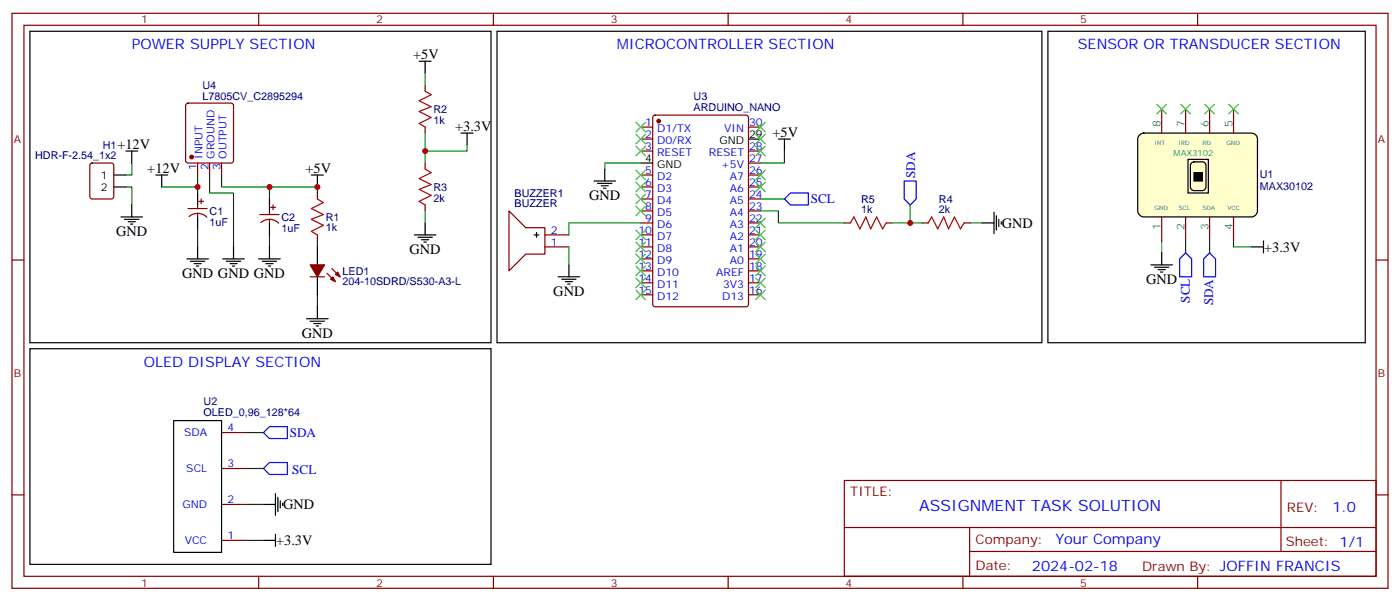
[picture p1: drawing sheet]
<svg xmlns="http://www.w3.org/2000/svg" width="412mm" height="177mm" viewBox="0 0 412 177" stroke-linecap="round" stroke-linejoin="round" font-family="sans-serif">
<g fill="none" stroke="#870000" stroke-width=".35">
<path d="M3.5 3.9h405.4v169.3h-405.4zM7.1 7.4h398.2v162.3h-398.2zM76.2 3.9v3.5M145.3 3.9v3.5M214.5 3.9v3.5M283.6 3.9v3.5M352.8 3.9v3.5M3.5 76.6h3.6M405.3 76.6h3.6M3.5 145.7h3.6M248.7 141.5h156.6v28.2h-156.6zM248.7 155.3h156.5"/>
<path d="M285.6 155.3v14.2M377.3 141.5v20.9M405.3 145.7h3.6M76.2 169.7v3.5M145.3 169.7v3.5M214.5 169.7v3.5M283.6 169.7v3.5M285.6 162.4h119.6M352.8 169.7v3.5"/>
</g>
<path d="M335.7 39.7l1.2-.5h31.8a1.76 1.76 0 0 1 1.7 1.8v21.1a1.89 1.89 0 0 1-1.7 1.8h-31.8a1.89 1.89 0 0 1-1.8-1.8v-21.1z" fill="#ffc" stroke="#000" stroke-width=".35"/>
<g fill="none" stroke="#870000" stroke-width=".35">
<path d="M54.9 30.6l.5-.2h12.7l.5 .2 .2 .5v16.2l-.2 .5-.5 .2h-12.7l-.5-.2-.2-.5v-16.2zM125.2 25.1v1.7M125.2 37.4v1.8M188.7 37.4h3.6M192.5 34.1l.5-.2h26.8l.6 .4 .1 55.3-.5 .7h-27l-.7-.4v-55.3zM220.5 37.4h3.5M342.2 32.1v7.1M349.2 32.1v7.1M356.3 32.1v7.1M363.4 32.1v7.1M26.7 48.2l.5-.2h5.6l.7 .4v9.5l-.4 .6-5.9 .1-.7-.5v-9.4zM58.2 48v3.5"/>
<path d="M58.6 59.3h1.4M59.3 58.6v1.4M61.7 48v3.5M65.3 48v3.5M93.5 56.8v1.8M125.2 48v1.8M188.7 41h3.6M188.7 44.5h3.6M188.7 51.5h3.6M188.7 55.1h3.6M188.7 58.6h3.6M220.5 44.5h3.5"/>
<path d="M220.5 51.5h3.5M220.5 55.1h3.5M220.5 58.6h3.5M220.5 48h3.5M55.4 61.4h5.6M55.7 63.8a3.8 3.8 0 0 1 5.2 .2M58.2 60.4v1M58.2 62.8v1.1M76.6 63.2h5.6M76.8 65.6a3.8 3.8 0 0 1 5.3 .1M79.4 62.1v1.1M79.4 64.6v1.1"/>
<path d="M79.7 61.1h1.4M80.4 60.4v1.4M93.5 69.2v1.7M97.7 79.1l2.5 2.4M125.2 60.4v1.7M149.9 62.1l5 5h5.6v7.7h-5.6l-5 5zM160.5 69.2h7.1M160.5 72.7h7.1M188.7 62.1h3.6M188.7 65.7h3.6M188.7 69.2h3.6M188.7 72.7h3.6"/>
<path d="M188.7 76.2h3.6M188.7 79.8h3.6M220.5 62.1h3.5M220.5 65.7h3.5M220.5 69.2h3.5M220.5 72.7h3.5M220.5 76.2h3.5M220.5 79.8h3.5M248.7 65.7h1.8M261.1 65.7h1.7M271.6 65.7h1.8M284 65.7h1.8"/>
<path d="M342.2 63.9v7M349.2 63.9v7M356.3 63.9v7M363.4 63.9v7M91.4 81.5h4.2M96.3 80.5l2.5 2.4M188.7 83.3h3.6M188.7 86.8h3.6M220.5 83.3h3.5M220.5 86.8h3.5M65.3 138h7M65.3 127.4h7"/>
<path d="M65.3 159.1h7M65.3 148.6h7"/>
</g>
<g fill="none" stroke="#000" stroke-width=".35">
<path d="M8.8 9.2h135.8v91.7h-135.8zM123.5 18h3.5M125.2 18v3.6M146.4 9.2h160.5v91.7h-160.5zM308.7 9.2h93.5v91.7h-93.5zM135.8 39.2h3.5M137.6 39.2v3.5M33.5 51.5h3.5M33.5 55.1h3.5M37 44.5h3.6M38.8 44.5v3.5M45.9 51.5h3.5"/>
<path d="M47.6 51.5v3.6M58.2 56.8v3.6M79.4 58.6v3.5M91.7 51.5h3.5M93.5 51.5v3.6M175 53.3h6.3M176 54h4.3M177.1 54.7h2.1M177.8 55.4h.7M178.2 49.8v3.5M188.7 48h3.6M220.5 41h3.5"/>
<path d="M229.3 41h3.5M231.1 41v3.5M350 47h6v9.8h-6zM350.9 48.1l.8-.4h2.5l.6 .2 .4 .5v6.7l-.2 .6-.5 .4h-2.8l-.6-.2-.4-.5v-6.7zM35.6 63.9h6.4M36.7 64.6h4.2M37.7 65.3h2.2M38.5 66h.7M38.8 60.4v3.5M55 76.2h6.4M56.1 76.9h4.2M57.1 77.6h2.2"/>
<path d="M57.9 78.4h.7M58.2 63.9v3.5M58.2 72.7v3.5M65.6 76.2h6.4M66.7 76.9h4.2M67.7 77.6h2.1M68.4 78.4h.7M68.8 72.7v3.5M76.2 76.2h6.3M77.3 76.9h4.2M78.3 77.6h2.1M79 78.4h.7"/>
<path d="M79.4 65.7v3.5M79.4 72.7v3.5M93.5 72.7v5.3M122.1 69.2h6.3M123.1 69.9h4.3M124.2 70.6h2.1M124.9 71.3h.7M125.2 65.7v3.5M157.3 69.2h1.4M158 68.5v1.4M167.6 78v3.5M289.3 65.7h3.5"/>
<path d="M292.8 62.5v6.3M293.5 63.5v4.3M294.2 64.6v2.1M294.9 65.3v.7M339 78h6.4M340.1 78.7h4.2M341.1 79.4h2.2M342.2 74.5v3.5M368.7 72.7h3.5M372.2 70.9v3.6M90.3 93.9h6.4M91.4 94.6h4.2"/>
<path d="M92.4 95.3h2.1M93.1 96h.7M93.5 81.5v5.3M93.5 90.3v3.6M164.4 81.5h6.3M165.5 82.2h4.2M166.5 82.9h2.1M167.2 83.6h.7M341.8 80.1h.7M8.8 102.7h135.8v63.5h-135.8zM51.2 123.9h14.1v38.8h-14.1zM77.6 159.1h3.5"/>
<path d="M77.6 148.6h3.5M81.1 145.4v6.3M81.1 157.4v3.5M81.8 146.4v4.3M82.5 147.5v2.1M83.3 148.2v.7"/>
</g>
<path d="M351.7 50.8h2.5v2.5h-2.5z" fill="#000" stroke="#000" stroke-width=".35"/>
<g fill="#870000" stroke="#870000" stroke-width=".35">
<path d="M91.4 78h4.2l-2.1 3.5z"/>
<path d="M98.1 81.5l.7 1.4-1.4-.7z"/>
<path d="M99.5 80.1l.7 1.4-1.4-.7z"/>
<circle cx="194" cy="35.7" r=".53"/>
<circle cx="56.4" cy="46.2" r=".53"/>
</g>
<g fill="none" stroke="#008700" stroke-width=".35">
<path d="M125.2 21.6v3.5M125.2 39.2v8.8M37 55.1h1.8v5.3M38.8 48v3.5h-1.8M47.6 55.1h10.6M58.2 51.5v5.3M61.7 51.5v5.3h7.1v15.9M65.3 51.5v3.6h14.1v3.5M79.4 55.1h14.1v1.7M137.6 42.7v1.8h-12.4M188.7 48h-10.5v1.8M224 58.6h7.1"/>
<path d="M231.1 44.5v3.5h-7.1M58.2 67.4v5.3M79.4 69.2v3.5M93.5 70.9v1.8M125.2 62.1v3.6M167.6 72.7v5.3M188.7 65.7h-21.1v3.5M224 62.1h5.3v3.6h19.4M262.8 65.7h8.8M268.1 60.4v5.3M285.8 65.7h3.5M342.2 70.9v3.6"/>
<path d="M349.2 70.9v3.6M356.3 70.9v3.6M363.4 70.9v1.8h5.3M93.5 86.8v3.5M72.3 127.4h5.3M72.3 138h5.3M72.3 148.6h5.3M72.3 159.1h5.3"/>
</g>
<path d="M125.2 26.8l1.8 1.1-3.5 1.8 3.5 1.7-3.5 1.4 3.5 1.8-3.5 1.8 1.7 1M93.5 58.6l1.7 1.1-3.5 1.7 3.5 1.8-3.5 1.4 3.5 1.8-3.5 1.7 1.8 1.1M125.2 49.8l1.8 1-3.5 1.8 3.5 1.8-3.5 1.4 3.5 1.7-3.5 1.8 1.7 1.1M250.5 65.7l1-1.8 1.8 3.5 1.8-3.5 1.4 3.5 1.7-3.5 1.8 3.5 1.1-1.7M273.4 65.7l1.1-1.8 1.7 3.5 1.8-3.5 1.4 3.5 1.8-3.5 1.7 3.5 1.1-1.7" fill="none" stroke="#a10000" stroke-width=".35"/>
<path d="M231.1 58.6l1.7-1.8h5.3v3.6h-5.3zM266.3 53.3h3.6v5.3l-1.8 1.8-1.8-1.8zM349.2 74.5l1.8 1.7v5.3h-3.5v-5.3zM356.3 74.5l1.8 1.7v5.3h-3.6v-5.3zM77.6 138l1.8-1.8h5.3v3.5h-5.3zM77.6 127.4l1.8-1.8h5.3v3.6h-5.3z" fill="none" stroke="#00f" stroke-width=".35"/>
<g fill="none" stroke="#3c3" stroke-width=".35">
<path d="M187.3 36l2.8 2.8M187.3 39.5l2.8 2.9M190.1 36l-2.8 2.8M190.1 39.5l-2.8 2.9M222.6 39.5l2.8 2.9M222.6 36l2.8 2.8M225.4 36l-2.8 2.8M225.4 39.5l-2.8 2.9M340.8 30.7l2.8 2.8M343.6 30.7l-2.8 2.8M347.8 30.7l2.9 2.8M350.7 30.7l-2.9 2.8"/>
<path d="M354.9 30.7l2.8 2.8M357.7 30.7l-2.8 2.8M361.9 30.7l2.9 2.8M364.8 30.7l-2.9 2.8M187.3 43.1l2.8 2.8M187.3 50.1l2.8 2.9M187.3 53.7l2.8 2.8M187.3 57.2l2.8 2.8M190.1 43.1l-2.8 2.8M190.1 50.1l-2.8 2.9M190.1 53.7l-2.8 2.8M190.1 57.2l-2.8 2.8"/>
<path d="M222.6 53.7l2.8 2.8M222.6 50.1l2.8 2.9M222.6 43.1l2.8 2.8M225.4 43.1l-2.8 2.8M225.4 50.1l-2.8 2.9M225.4 53.7l-2.8 2.8M187.3 60.7l2.8 2.8M187.3 67.8l2.8 2.8M187.3 71.3l2.8 2.8M187.3 74.8l2.8 2.8M187.3 78.4l2.8 2.8M190.1 60.7l-2.8 2.8"/>
<path d="M190.1 67.8l-2.8 2.8M190.1 71.3l-2.8 2.8M190.1 74.8l-2.8 2.8M190.1 78.4l-2.8 2.8M222.6 78.4l2.8 2.8M222.6 74.8l2.8 2.8M222.6 71.3l2.8 2.8M222.6 67.8l2.8 2.8M222.6 64.2l2.8 2.9M225.4 78.4l-2.8 2.8M225.4 74.8l-2.8 2.8M225.4 71.3l-2.8 2.8"/>
<path d="M225.4 67.8l-2.8 2.8M225.4 64.2l-2.8 2.9M187.3 81.9l2.8 2.8M187.3 85.4l2.8 2.8M190.1 81.9l-2.8 2.8M190.1 85.4l-2.8 2.8M222.6 85.4l2.8 2.8M222.6 81.9l2.8 2.8M225.4 85.4l-2.8 2.8M225.4 81.9l-2.8 2.8"/>
</g>
<g fill="#c00">
<circle cx="93.5" cy="55.1" r=".88"/>
<circle cx="58.2" cy="55.1" r=".88"/>
<circle cx="79.4" cy="55.1" r=".88"/>
<circle cx="125.2" cy="44.5" r=".88"/>
<circle cx="268.1" cy="65.7" r=".88"/>
</g>
<text font-size="4.6" fill="#00f" x="270.8" y="150.5">ASSIGNMENT TASK SOLUTION</text>
<g font-size="4.2" fill="#00f">
<text x="38.8" y="14.5">POWER SUPPLY SECTION</text>
<text x="181.7" y="14.5">MICROCONTROLLER SECTION</text>
<text x="317.5" y="14.5">SENSOR OR TRANSDUCER SECTION</text>
<text x="42.3" y="108">OLED DISPLAY SECTION</text>
<text x="392.5" y="150.8">1.0</text>
<text x="310.9" y="160.3">Your Company</text>
<text x="304" y="168.1">2024-02-18</text>
</g>
<g font-size="4.2">
<text x="121.7" y="17.3">+5V</text>
<text x="134.1" y="38.5">+3.3V</text>
<text x="227.5" y="40.3">+5V</text>
<text x="34.6" y="43.8">+12V</text>
<text x="43.4" y="50.8">+12V</text>
<text x="90" y="50.8">+5V</text>
<text x="173.6" y="58.9">GND</text>
<text x="34.2" y="69.5">GND</text>
<text x="295.1" y="67.1">GND</text>
<text x="120.6" y="74.8">GND</text>
<text x="372.4" y="74.2">+3.3V</text>
<text x="53.6" y="81.9">GND GND GND</text>
<text x="337.6" y="83.6">GND</text>
<text x="163" y="87.2">GND</text>
<text x="88.9" y="99.5">GND</text>
<text x="83.4" y="150">GND</text>
<text x="81.3" y="160.6">+3.3V</text>
</g>
<g font-size="3.9" fill="#00f">
<text x="269.6" y="52.4" transform="rotate(-90 269.6 52.4)">SDA</text>
<text x="238.8" y="59.9">SCL</text>
<text x="350.5" y="89.1" transform="rotate(-90 350.5 89.1)">SCL</text>
<text x="357.4" y="90" transform="rotate(-90 357.4 90)">SDA</text>
<text x="85.3" y="128.7">SDA</text>
<text x="86.1" y="139.5">SCL</text>
</g>
<g font-size="3.9" fill="#800">
<text x="250.5" y="146.1">TITLE:</text>
<text x="379.1" y="150.8">REV:</text>
<text x="287.4" y="160.3">Company:</text>
<text x="378.7" y="160.9">Sheet: 1/1</text>
<text x="287.4" y="168">Date:</text>
<text x="336.4" y="168">Drawn By: JOFFIN FRANCIS</text>
</g>
<g font-size="3.2" fill="#800">
<text x="41.6" y="6.9">1</text>
<text x="110.8" y="6.9">2</text>
<text x="179.9" y="6.9">3</text>
<text x="249.1" y="6.9">4</text>
<text x="318.2" y="6.9">5</text>
<text x="4.1" y="42">A</text>
<text x="405.9" y="42">A</text>
<text x="4.1" y="111.2">B</text>
<text x="405.9" y="111.2">B</text>
<text x="41.6" y="172.7">1</text>
<text x="110.8" y="172.7">2</text>
<text x="179.9" y="172.7">3</text>
<text x="249.1" y="172.7">4</text>
<text x="318.2" y="172.7">5</text>
</g>
<g font-size="3.2" fill="#000080">
<text x="59.6" y="29.3">L7805CV_C2895294</text>
<text x="59.6" y="26.1">U4</text>
<text x="204.3" y="29.4">U3</text>
<text x="127.7" y="33.3">R2</text>
<text x="204.3" y="32.6">ARDUINO_NANO</text>
<text x="127.7" y="36.4">1k</text>
<text x="10.3" y="47">HDR-F-2.54_1x2</text>
<text x="30.3" y="44">H1</text>
<text x="371.1" y="52.6">U1</text>
<text x="127.7" y="59.4">2k</text>
<text x="127.7" y="56.3">R3</text>
<text x="151.6" y="57.9">BUZZER1</text>
<text x="253.7" y="59.8">R5</text>
<text x="276.6" y="59.8">R4</text>
<text x="371.1" y="55.9">MAX30102</text>
<text x="61.7" y="63.3">C1</text>
<text x="82.9" y="65">C2</text>
<text x="96" y="65.1">R1</text>
<text x="151.6" y="61.1">BUZZER</text>
<text x="253.7" y="62.8">1k</text>
<text x="276.6" y="62.8">2k</text>
<text x="61.7" y="66.4">1uF</text>
<text x="82.9" y="68.2">1uF</text>
<text x="96" y="68.2">1k</text>
<text x="100.9" y="81">LED1</text>
<text x="100.9" y="84">204-10SDRD/S530-A3-L</text>
<text x="60" y="119.4">U2</text>
<text x="60" y="122.6">OLED_0,96_128*64</text>
</g>
<g font-size="3.2" fill="#00f">
<text x="190.1" y="37.1">1</text>
<text x="190.1" y="40.6">2</text>
<text x="193.6" y="38.8">D1/TX</text>
<text x="213.3" y="38.8">VIN</text>
<text x="220.7" y="37.1">30</text>
<text x="59.6" y="46.7" transform="rotate(-90 59.6 46.7)">INPUT</text>
<text x="63.1" y="46.7" transform="rotate(-90 63.1 46.7)">GROUND</text>
<text x="66.7" y="46.7" transform="rotate(-90 66.7 46.7)">OUTPUT</text>
<text x="190.1" y="44.1">3</text>
<text x="193.6" y="42.4">D0/RX</text>
<text x="193.6" y="45.9">RESET</text>
<text x="208.8" y="45.9">RESET</text>
<text x="220.7" y="47.7">27</text>
<text x="220.7" y="44.1">28</text>
<text x="57.9" y="50.2" transform="rotate(-90 57.9 50.2)">1</text>
<text x="61.4" y="50.2" transform="rotate(-90 61.4 50.2)">2</text>
<text x="64.9" y="50.2" transform="rotate(-90 64.9 50.2)">3</text>
<text x="190.1" y="51.2">5</text>
<text x="193.6" y="53">D2</text>
<text x="212.4" y="49.4">+5V</text>
<text x="215" y="53">A7</text>
<text x="220.7" y="51.2">26</text>
<text x="190.1" y="54.7">6</text>
<text x="190.1" y="58.2">7</text>
<text x="193.6" y="56.5">D3</text>
<text x="215" y="56.5">A6</text>
<text x="220.7" y="58.2">24</text>
<text x="220.7" y="54.7">25</text>
<text x="190.1" y="61.8">8</text>
<text x="190.1" y="65.3">9</text>
<text x="193.6" y="60">D4</text>
<text x="193.6" y="63.5">D5</text>
<text x="215" y="63.5">A4</text>
<text x="215" y="60">A5</text>
<text x="220.7" y="65.3">22</text>
<text x="220.7" y="61.8">23</text>
<text x="162.3" y="68.8">2</text>
<text x="188.1" y="68.8">10</text>
<text x="193.6" y="67.1">D6</text>
<text x="193.6" y="70.6">D7</text>
<text x="215" y="70.6">A2</text>
<text x="215" y="67.1">A3</text>
<text x="220.7" y="68.8">21</text>
<text x="162.3" y="72.4">1</text>
<text x="188.1" y="72.4">11</text>
<text x="188.1" y="75.9">12</text>
<text x="193.6" y="74.1">D8</text>
<text x="193.6" y="77.6">D9</text>
<text x="215" y="77.6">A0</text>
<text x="215" y="74.1">A1</text>
<text x="220.7" y="75.9">19</text>
<text x="220.7" y="72.4">20</text>
<text x="188.1" y="79.4">13</text>
<text x="188.1" y="82.9">14</text>
<text x="193.6" y="81.2">D10</text>
<text x="211" y="81.2">AREF</text>
<text x="220.7" y="82.9">17</text>
<text x="220.7" y="79.4">18</text>
<text x="188.1" y="86.5">15</text>
<text x="193.6" y="84.7">D11</text>
<text x="193.6" y="88.2">D12</text>
<text x="212.7" y="88.2">D13</text>
<text x="213" y="84.7">3V3</text>
<text x="220.7" y="86.5">16</text>
<text x="54.3" y="128.4">SDA</text>
<text x="67" y="127">4</text>
<text x="67" y="137.6">3</text>
<text x="54.9" y="139">SCL</text>
<text x="53.7" y="149.6">GND</text>
<text x="67" y="148.2">2</text>
<text x="54.4" y="160.2">VCC</text>
<text x="67" y="158.8">1</text>
</g>
<g font-size="3.2">
<text x="220.7" y="40.6">29</text>
<text x="190.1" y="47.7">4</text>
<text x="211.9" y="42.4">GND</text>
<text x="29.7" y="52.6">1</text>
<text x="193.6" y="49.4">GND</text>
<text x="29.7" y="56.1">2</text>
</g>
<g font-size="3.2" fill="#008484">
<text x="341.8" y="37.4" transform="rotate(-90 341.8 37.4)">8</text>
<text x="348.9" y="37.4" transform="rotate(-90 348.9 37.4)">7</text>
<text x="356" y="37.4" transform="rotate(-90 356 37.4)">6</text>
<text x="363" y="37.4" transform="rotate(-90 363 37.4)">5</text>
<text x="341.8" y="67.7" transform="rotate(-90 341.8 67.7)">1</text>
<text x="348.9" y="67.7" transform="rotate(-90 348.9 67.7)">2</text>
<text x="356" y="67.7" transform="rotate(-90 356 67.7)">3</text>
<text x="363" y="67.7" transform="rotate(-90 363 67.7)">4</text>
</g>
<text font-size="2.5" fill="#008484" x="345.7" y="45.9">MAX3102</text>
<g font-size="1.8" fill="#008484">
<text x="340.1" y="42.7">INT</text>
<text x="347.1" y="42.7">IRD</text>
<text x="354.2" y="42.7">RD</text>
<text x="361.2" y="42.7">GND</text>
<text x="340.1" y="61.8">GND</text>
<text x="347.1" y="61.8">SCL</text>
<text x="354.2" y="61.8">SDA</text>
<text x="361.6" y="61.8">VCC</text>
</g>
</svg>
